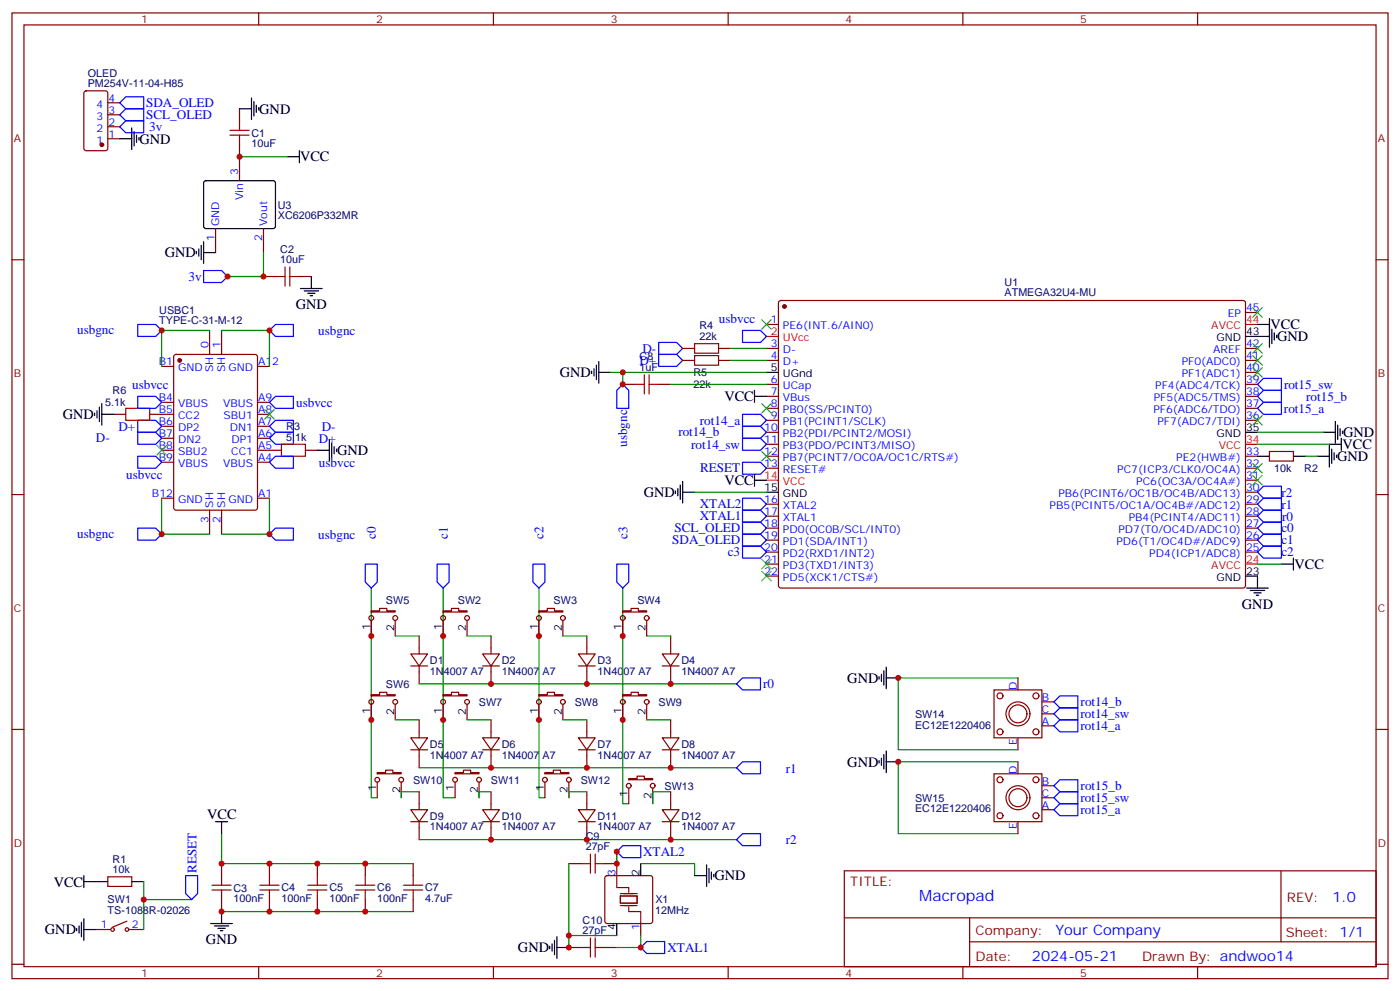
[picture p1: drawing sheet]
<svg xmlns="http://www.w3.org/2000/svg" width="412mm" height="292mm" viewBox="0 0 412 292" stroke-linecap="round" stroke-linejoin="round" font-family="sans-serif">
<g fill="none" stroke="#870000" stroke-width=".35">
<path d="M3.5 3.8h405.4v284.3h-405.4zM7.1 7.3h398.2v277.3h-398.2zM76.2 3.8v3.5M145.3 3.8v3.5M214.5 3.8v3.5M283.6 3.8v3.5M352.8 3.8v3.5M24.9 26.9l.5-.2h5.6l.7 .5v16.5l-.4 .6-5.9 .1-.7-.5v-16.5zM31.7 37.3h3.6M31.7 33.8h3.6M31.7 30.3h3.6M70.6 32v3.6"/>
<path d="M31.7 40.9h3.6M70.6 42.6v10.6M3.5 76.5h3.6M63.5 67.3v7.1M77.6 67.3v7.1M405.3 76.5h3.6M61.7 97.3v7.1M65.3 97.3v7.1M77.6 81.4h3.5M88.2 81.4h3.5M225.8 95.5h3.5M229.5 88.7l.5-.2h136.5l.4 .7-.1 83.5-.6 .4h-136.5l-.4-.7v-83.2z"/>
<path d="M366.9 92h3.5M47.6 107.9h3.6M47.6 118.5h3.6M51.4 104.6l.5-.2h23.2l.7 .4v44.7l-.4 .7h-23.5l-.7-.4v-44.7zM75.8 107.9h3.6M75.8 118.5h3.6M183.4 113.2h3.6M194 113.2h3.6M201.1 102.6h3.5M201.1 106.1h3.5M211.7 102.6h3.5M211.7 106.1h3.5"/>
<path d="M225.8 102.6h3.5M225.8 106.1h3.5M225.8 113.2h3.5M225.8 116.7h3.5M366.9 102.6h3.5M366.9 106.1h3.5M366.9 113.2h3.5M366.9 116.7h3.5M366.9 109.6h3.5M33.5 122h3.5M44.1 122h7.1M47.6 125.5h3.6"/>
<path d="M47.6 129h3.6M47.6 132.6h3.6M47.6 136.1h3.6M75.8 122h3.6M75.8 125.5h3.6M75.8 129h3.6M75.8 132.6h7.1M75.8 136.1h3.6M90 132.6h3.5M225.8 120.2h3.5M225.8 123.8h3.5M225.8 127.3h3.5"/>
<path d="M225.8 130.8h3.5M225.8 134.3h3.5M225.8 137.9h3.5M366.9 120.2h3.5M366.9 123.8h3.5M366.9 134.3h3.5M366.9 137.9h3.5M373.9 132.9h7.1v2.8h-7.1zM3.5 145.6h3.6M47.6 146.7h3.6M61.7 150.2v7.1M65.3 150.2v7.1"/>
<path d="M75.8 146.7h3.6M225.8 148.4h3.5M225.8 152h3.5M225.8 155.5h3.5M225.8 159h3.5M366.9 148.4h3.5M366.9 152h3.5M366.9 155.5h3.5M366.9 159h3.5M366.9 144.9h3.5M366.9 141.4h3.5M405.3 145.6h3.6"/>
<path d="M109.4 179.8h2.4v-.7h2.1v.7h2.5v.4h-7zM130.5 179.8h2.5v-.7h2.1v.7h2.5v.4h-7.1zM158.7 179.8h2.5v-.7h2.1v.7h2.5v.4h-7.1zM183.4 179.8h2.5v-.7h2.1v.7h2.5v.4h-7.1zM225.8 162.6h3.5M225.8 166.1h3.5M225.8 169.6h3.5M366.9 162.6h3.5M109.4 182.7v4.6M116.4 182.7v4.6M121 192.5h4.9l-2.4 3.6zM121 196.1h4.9"/>
<path d="M123.5 187.3v5.2M123.5 196.1v5.3M130.5 182.7v4.6M137.6 182.7v4.6M142.2 192.5h4.9l-2.5 3.6zM142.2 196.1h4.9M144.6 187.3v5.2M144.6 196.1v5.3M158.7 182.7v4.6M165.8 182.7v4.6M170.4 192.5h4.9l-2.4 3.6zM170.4 196.1h4.9"/>
<path d="M172.9 187.3v5.2M172.9 196.1v5.3M183.4 182.7v4.6M190.5 182.7v4.6M195.1 192.5h4.9l-2.4 3.6zM195.1 196.1h4.9M197.6 187.3v5.2M197.6 196.1v5.3M299.9 199.6v3.5M3.5 214.8h3.6M109.4 204.5h2.4v-.7h2.1v.7h2.5v.4h-7zM109.4 207.4v4.5"/>
<path d="M116.4 207.4v4.5M121 217.2h4.9l-2.4 3.6zM123.5 211.9v5.3M130.5 204.5h2.5v-.7h2.1v.7h2.5v.4h-7.1zM130.5 207.4v4.5M137.6 207.4v4.5M142.2 217.2h4.9l-2.5 3.6zM144.6 211.9v5.3M158.7 204.5h2.5v-.7h2.1v.7h2.5v.4h-7.1zM158.7 207.4v4.5M165.8 207.4v4.5M170.4 217.2h4.9l-2.4 3.6z"/>
<path d="M172.9 211.9v5.3M183.4 204.5h2.5v-.7h2.1v.7h2.5v.4h-7.1zM183.4 207.4v4.5M190.5 207.4v4.5M195.1 217.2h4.9l-2.4 3.6zM197.6 211.9v5.3M292.8 203.1h14.1v14.1h-14.1zM299.9 217.2v3.6M306.9 210.2h3.5M306.9 206.7h3.5M306.9 213.7h3.5M405.3 214.8h3.6"/>
<path d="M111.1 227.5h2.5v-.7h2.1v.7h2.5v.3h-7.1zM111.1 230.3v4.6M118.2 230.3v4.6M121 238.4h4.9l-2.4 3.5zM121 220.8h4.9M123.5 220.8v5.3M123.5 233.1v5.3M134.1 227.5h2.4v-.7h2.1v.7h2.5v.3h-7zM134.1 230.3v4.6M141.1 230.3v4.6M142.2 238.4h4.9l-2.5 3.5zM142.2 220.8h4.9"/>
<path d="M144.6 220.8v5.3M144.6 233.1v5.3M160.5 227.5h2.5v-.7h2.1v.7h2.5v.3h-7.1zM160.5 230.3v4.6M167.6 230.3v4.6M170.4 238.4h4.9l-2.4 3.5zM170.4 220.8h4.9M172.9 220.8v5.3M172.9 233.1v5.3M185.2 229.2h2.5v-.7h2.1v.7h2.5v.4h-7.1zM185.2 232.1v4.5M192.3 232.1v4.5"/>
<path d="M195.1 238.4h4.9l-2.4 3.5zM195.1 220.8h4.9M197.6 220.8v5.3M197.6 233.1v5.3M292.8 227.8h14.1v14.1h-14.1zM299.9 224.3v3.5M306.9 234.9h3.5M306.9 231.4h3.5M306.9 238.4h3.5M31.7 258.2h7.1v2.8h-7.1zM65.3 254.3v3.5M79.4 254.3v3.5"/>
<path d="M93.5 254.3v3.5M107.6 254.3v3.5M121 241.9h4.9M121.7 254.3v3.5M123.5 241.9v5.3M142.2 241.9h4.9M144.6 241.9v5.3M167.6 254.3h3.5M170.4 241.9h4.9M172.9 241.9v5.3M178.2 254.3h3.5v3.5M178.4 258l.5-.2h12.7l.5 .2 .2 .5v12.7l-.3 .5-.4 .2h-12.7l-.5-.2-.2-.5v-12.7z"/>
<path d="M195.1 241.9h4.9M197.6 241.9v5.3M248.7 256.4h156.6v28.2h-156.6zM299.9 241.9v3.6M377.3 256.4v20.9M28.2 273.7h4.3M37.4 271.2l-4.2 1.8M38.1 273.7h4.2M65.3 264.9v3.5M79.4 264.9v3.5M93.5 264.9v3.5M107.6 264.9v3.5"/>
<path d="M121.7 264.9v3.5M167.6 279h3.5M178.2 279h3.5M188.7 271.9v3.5M248.7 270.2h156.5M285.6 277.3h119.6M285.6 270.2v14.2M3.5 283.9h3.6M76.2 284.6v3.5M145.3 284.6v3.5M214.5 284.6v3.5M283.6 284.6v3.5"/>
<path d="M352.8 284.6v3.5M405.3 283.9h3.6"/>
<circle cx="109.4" cy="182" r=".71"/>
<circle cx="116.4" cy="182" r=".71"/>
<circle cx="130.5" cy="182" r=".71"/>
<circle cx="137.6" cy="182" r=".71"/>
<circle cx="158.8" cy="182" r=".71"/>
<circle cx="165.8" cy="182" r=".71"/>
<circle cx="183.4" cy="182" r=".71"/>
<circle cx="190.5" cy="182" r=".71"/>
<circle cx="109.4" cy="206.7" r=".71"/>
<circle cx="116.4" cy="206.7" r=".71"/>
<circle cx="130.5" cy="206.7" r=".71"/>
<circle cx="137.6" cy="206.7" r=".71"/>
<circle cx="158.8" cy="206.7" r=".71"/>
<circle cx="165.8" cy="206.7" r=".71"/>
<circle cx="183.4" cy="206.7" r=".71"/>
<circle cx="190.5" cy="206.7" r=".71"/>
<circle cx="294.6" cy="215.5" r=".88"/>
<circle cx="294.6" cy="204.9" r=".88"/>
<circle cx="299.9" cy="210.2" r="3.5"/>
<circle cx="299.9" cy="210.2" r="2.65"/>
<circle cx="305.2" cy="215.5" r=".88"/>
<circle cx="305.2" cy="204.9" r=".88"/>
<circle cx="111.1" cy="229.6" r=".71"/>
<circle cx="118.2" cy="229.6" r=".71"/>
<circle cx="134.1" cy="229.6" r=".71"/>
<circle cx="141.1" cy="229.6" r=".71"/>
<circle cx="160.5" cy="229.6" r=".71"/>
<circle cx="167.6" cy="229.6" r=".71"/>
<circle cx="185.2" cy="231.4" r=".71"/>
<circle cx="192.3" cy="231.4" r=".71"/>
<circle cx="294.6" cy="229.6" r=".88"/>
<circle cx="299.9" cy="234.9" r="3.5"/>
<circle cx="299.9" cy="234.9" r="2.65"/>
<circle cx="305.2" cy="229.6" r=".88"/>
<circle cx="294.6" cy="240.2" r=".88"/>
<circle cx="305.2" cy="240.2" r=".88"/>
<circle cx="33.2" cy="273.7" r=".53"/>
<circle cx="37.4" cy="273.7" r=".53"/>
</g>
<g fill="#870000" stroke="#870000" stroke-width=".35">
<circle cx="231.1" cy="90.2" r=".53"/>
<circle cx="52.9" cy="106.1" r=".53"/>
<circle cx="30" cy="42.6" r=".53"/>
</g>
<path d="M225.8 99.1h3.5M366.9 95.5h3.5M366.9 130.8h3.5M225.8 141.4h3.5M366.9 166.1h3.5" fill="none" stroke="#f00" stroke-width=".35"/>
<g fill="none" stroke="#000" stroke-width=".35">
<path d="M38.8 37.7v6.3M39.5 38.7v4.3M40.2 39.8v2.1M70.6 32h3.5M74.1 28.9v6.3M74.8 29.9v4.2M75.5 31v2.1M76.2 31.7v.7M35.3 40.9h3.5M40.9 40.5v.7M60.2 53.4l.5-.2 20 .1 .4 .6v13l-.7 .4-20-.1-.4-.6v-12.7zM84.7 46.1h3.5"/>
<path d="M88.2 44.4v3.5M57.9 74v.7M58.6 73.3v2.1M59.3 72.2v4.3M60 74.4h3.5M60 71.2v6.3M88.5 84.9h6.4M89.6 85.7h4.2M90.7 86.4h2.1M91.4 87.1h.7M91.7 81.4v3.5M366.9 99.1h7"/>
<path d="M370.4 95.5h3.5M373.9 93.8v8.4M374.6 96.9v4.3M375.4 98v2.1M376.1 98.7v.7M29.3 119.9v4.2M30 118.8v6.4M174.3 109.3v.7M175 108.6v2.1M175.7 107.5v4.3M176.4 109.6h3.5M176.4 106.5v6.3"/>
<path d="M222.2 116.7h3.6M222.2 114.9v3.6M225.8 109.6h3.5M27.9 121.6v.7M28.6 120.9v2.1M30 122h3.5M93.5 132.6h3.5M97 129.4v6.3M97.7 130.5v4.2M98.4 131.5v2.1M99.1 132.2v.7M222.2 139.6v3.6"/>
<path d="M366.9 127.3h3.5M370.4 134.3h3.5M381 134.3h3.5M388.1 134.3h3.5M389.8 127.3h3.5M391.6 131.2v6.3M391.6 130.8h3.5M392.3 132.2v4.3M393 133.3v2.1M393.3 124.1v6.4M393.7 134v.7M394.1 125.2v4.2"/>
<path d="M394.8 126.2v2.1M395.1 129v3.6M395.5 126.9v.7M199 144.6v.7M199.7 143.9v2.1M200.4 142.8v4.2M201.1 144.9h3.5M201.1 141.7v6.4M222.2 141.4h3.6M225.8 144.9h3.5M366.9 169.6h3.5v3.5M367.2 173.1h6.4"/>
<path d="M368.3 173.8h4.2M369.4 174.6h2.1M370.1 175.3h.7M377.5 166.1h3.5M381 164.3v3.6M258.9 199.2v.8M259.6 198.5v2.2M260.3 197.5v4.2M261.1 196.4v6.4M261.1 199.6h3.5M258.9 223.9v.7M259.6 223.2v2.2"/>
<path d="M260.3 222.2v4.2M261.1 224.3h3.5M261.1 221.1v6.4M24.7 259.6h7M24.7 257.8v3.5M38.8 259.6h3.5M63.5 241.9h3.5M65.3 241.9v3.6M188.7 254.3v3.5M204.6 257.8h3.5M208.1 254.6v6.4M208.8 255.7v4.2"/>
<path d="M209.5 256.8v2.1M210.3 257.5v.7M22.6 273.3v.7M23.3 272.6v2.1M24 271.6v4.2M24.7 270.5v6.4M24.7 273.7h3.5M62.1 271.9h6.3M63.1 272.6h4.3M64.2 273.3h2.1M64.9 274h.7M65.3 268.4v3.5"/>
<path d="M161.9 278.6v.7M162.6 277.9v2.1M163.3 276.9v4.2M164 279h3.6M164 275.8v6.4M181.7 271.9v3.5"/>
</g>
<g fill="none" stroke="#00f" stroke-width=".35">
<path d="M35.3 30.3l1.7-1.8h5.3v3.5h-5.3zM35.3 33.8l1.7-1.8h5.3v3.6h-5.3zM35.3 37.3l1.7-1.7h5.3v3.5h-5.3zM60 79.7h5.3l1.7 1.7-1.7 1.8h-5.3zM40.6 95.5h5.3l1.7 1.8-1.7 1.8h-5.3zM79.4 97.3l1.7-1.8h5.3v3.6h-5.3zM218.7 97.3h5.3l1.8 1.8-1.8 1.7h-5.3zM40.6 116.7h5.3l1.7 1.8-1.7 1.7h-5.3zM79.4 118.5l1.7-1.8h5.3v3.5h-5.3zM183.4 113.2l1.8 1.7v5.3h-3.5v-5.3zM194 100.8h5.3l1.8 1.8-1.8 1.8h-5.3zM194 104.4h5.3l1.8 1.7-1.8 1.8h-5.3z"/>
<path d="M370.4 116.7l1.8-1.8h5.3v3.6h-5.3zM370.4 113.2l1.8-1.8h5.3v3.5h-5.3zM40.6 127.3h5.3l1.7 1.7-1.7 1.8h-5.3zM40.6 123.8h5.3l1.7 1.7-1.7 1.8h-5.3zM40.6 134.3h5.3l1.7 1.8-1.7 1.8h-5.3zM79.4 125.5l1.7-1.7h5.3v3.5h-5.3zM79.4 129l1.7-1.7h5.3v3.5h-5.3zM79.4 136.1l1.7-1.8h5.3v3.6h-5.3zM218.7 136.1h5.3l1.8 1.8-1.8 1.7h-5.3zM218.7 125.5h5.3l1.8 1.8-1.8 1.7h-5.3zM218.7 122h5.3l1.8 1.8-1.8 1.7h-5.3zM218.7 129h5.3l1.8 1.8-1.8 1.8h-5.3z"/>
<path d="M370.4 120.2l1.8-1.7h5.3v3.5h-5.3zM40.6 155.5h5.3l1.7 1.8-1.7 1.7h-5.3zM79.4 157.3l1.7-1.8h5.3v3.5h-5.3zM218.7 150.2h5.3l1.8 1.8-1.8 1.7h-5.3zM218.7 146.7h5.3l1.8 1.7-1.8 1.8h-5.3zM218.7 153.7h5.3l1.8 1.8-1.8 1.8h-5.3zM218.7 157.3h5.3l1.8 1.7-1.8 1.8h-5.3zM370.4 155.5l1.8-1.8h5.3v3.6h-5.3zM370.4 159l1.8-1.7h5.3v3.5h-5.3zM370.4 152l1.8-1.8h5.3v3.5h-5.3zM370.4 148.4l1.8-1.7h5.3v3.5h-5.3zM370.4 144.9l1.8-1.7h5.3v3.5h-5.3z"/>
<path d="M107.6 166.1h3.5v5.3l-1.7 1.7-1.8-1.7zM128.8 166.1h3.5v5.3l-1.8 1.7-1.7-1.7zM157 166.1h3.5v5.3l-1.8 1.7-1.7-1.7zM181.7 166.1h3.5v5.3l-1.8 1.7-1.7-1.7zM218.7 160.8h5.3l1.8 1.8-1.8 1.7h-5.3zM370.4 162.6l1.8-1.8h5.3v3.5h-5.3zM218.7 199.6h5.3v3.5h-5.3l-1.7-1.7zM310.4 213.7l1.8-1.8h5.3v3.6h-5.3zM310.4 210.2l1.8-1.8h5.3v3.5h-5.3zM310.4 206.7l1.8-1.8h5.3v3.5h-5.3zM218.7 224.3h5.3v3.5h-5.3l-1.7-1.7zM310.4 238.4l1.8-1.8h5.3v3.6h-5.3z"/>
<path d="M310.4 234.9l1.8-1.8h5.3v3.5h-5.3zM310.4 231.4l1.8-1.8h5.3v3.5h-5.3zM54.7 257.8h3.5v5.3l-1.8 1.8-1.7-1.8zM181.7 250.8l1.7-1.8h5.3v3.5h-5.3zM217 247.2l1.7-1.7h5.3v3.5h-5.3zM188.7 279l1.8-1.8h5.3v3.5h-5.3z"/>
</g>
<g fill="none" stroke="#a10000" stroke-width=".35">
<path d="M67.7 38.4h5.7M67.7 39.8h5.7M70.6 35.6v2.8M70.6 39.8v2.8M84 78.6v5.6M85.4 78.6v5.6M81.1 81.4h2.9M85.4 81.4h2.8M187 113.2h2.8M189.8 110.3v5.7M191.2 113.2h2.8M191.2 110.3v5.7"/>
<path d="M204.6 101.2h7.1v2.8h-7.1zM204.6 104.7h7.1v2.8h-7.1zM37 120.2h7.1v3.6h-7.1zM82.9 130.8h7.1v3.5h-7.1zM65.3 257.8v2.8M79.4 257.8v2.8M93.5 257.8v2.8M107.6 257.8v2.8M121.7 257.8v2.8M171.1 254.3h2.8M173.9 251.5v5.6M175.3 251.5v5.6"/>
<path d="M175.3 254.3h2.9M62.4 260.6h5.7M62.4 262h5.7M65.3 262v2.9M76.6 260.6h5.6M76.6 262h5.6M79.4 262v2.9M90.7 260.6h5.6M90.7 262h5.6M93.5 262v2.9M104.8 260.6h5.6M104.8 262h5.6"/>
<path d="M107.6 262v2.9M118.9 260.6h5.6M118.9 262h5.6M121.7 262v2.9M171.1 279h2.8M173.9 276.2v5.6M175.3 276.2v5.6M175.3 279h2.9"/>
</g>
<g fill="none" stroke="#008700" stroke-width=".35">
<path d="M70.6 46.1h14.1M77.6 74.4v7h-10.6h10.6M61.7 97.3h-14.1v10.6M65.3 97.3h14.1v10.6M179.9 109.6h45.9M183.4 109.6v3.6M197.6 113.2h28.2M215.2 106.1h10.6M215.2 102.6h10.6M370.4 127.3h19.4M370.4 130.8h21.2M384.5 134.3h3.6"/>
<path d="M47.6 146.7v10.6h14.1M79.4 146.7v10.6h-14.1M204.6 144.9h21.2M109.4 173.1v61.8h1.7M130.5 173.1v61.8h3.6M158.7 173.1v61.8h1.8M183.4 173.1v63.5h1.8M370.4 166.1h7.1M116.4 187.3h7.1M137.6 187.3h7M165.8 187.3h7.1M190.5 187.3h7.1"/>
<path d="M299.9 199.6h-35.3v21.2h35.3M116.4 211.9h7.1M123.5 201.4h93.5M137.6 211.9h7M165.8 211.9h7.1M190.5 211.9h7.1M123.5 233.1h-5.3v1.8M123.5 226.1h93.5M144.6 233.1h-3.5v1.8M172.9 233.1h-5.3v1.8M197.6 233.1h-5.3v3.5M299.9 224.3h-35.3v21.2h35.3"/>
<path d="M42.3 259.6v14.1M65.3 245.5v8.8h56.4M123.5 247.2h93.5M167.6 254.3v24.7M181.7 250.8v3.5M188.7 254.3h15.9v3.5M42.3 264.9h14.1M65.3 268.4h56.4M167.6 275.4h14.1M188.7 275.4v3.6h-7"/>
</g>
<g fill="none" stroke="#3c3" stroke-width=".35">
<path d="M224.4 94.1l2.8 2.8M227.2 94.1l-2.8 2.8M369 90.6l2.8 2.8M371.8 90.6l-2.8 2.8M224.4 118.8l2.8 2.8M227.2 118.8l-2.8 2.8M369 101.2l2.8 2.8M369 104.7l2.8 2.8M369 108.2l2.8 2.9M371.8 101.2l-2.8 2.8M371.8 104.7l-2.8 2.8M371.8 108.2l-2.8 2.9"/>
<path d="M46.2 131.2l2.8 2.8M49 131.2l-2.8 2.8M78 120.6l2.8 2.8M80.8 120.6l-2.8 2.8M224.4 132.9l2.8 2.8M227.2 132.9l-2.8 2.8M369 122.3l2.8 2.9M369 136.5l2.8 2.8M369 140l2.8 2.8M371.8 122.3l-2.8 2.9M371.8 136.5l-2.8 2.8M371.8 140l-2.8 2.8"/>
<path d="M224.4 164.7l2.8 2.8M224.4 168.2l2.8 2.8M227.2 164.7l-2.8 2.8M227.2 168.2l-2.8 2.8"/>
</g>
<path d="M181.7 257.8v3.5h3.5v1.4M182.7 263.8h5v2.1h-5zM182.7 266.6h5M182.7 263.1h5M185.2 267v1.4h3.5v3.5" fill="none" stroke="#870012" stroke-width=".35"/>
<g fill="#c00">
<circle cx="79.4" cy="254.3" r=".88"/>
<circle cx="93.5" cy="254.3" r=".88"/>
<circle cx="107.6" cy="254.3" r=".88"/>
<circle cx="65.3" cy="254.3" r=".88"/>
<circle cx="79.4" cy="268.4" r=".88"/>
<circle cx="93.5" cy="268.4" r=".88"/>
<circle cx="107.6" cy="268.4" r=".88"/>
<circle cx="65.3" cy="268.4" r=".88"/>
<circle cx="42.3" cy="264.9" r=".88"/>
<circle cx="144.6" cy="201.4" r=".88"/>
<circle cx="172.9" cy="201.4" r=".88"/>
<circle cx="197.6" cy="201.4" r=".88"/>
<circle cx="144.6" cy="226.1" r=".88"/>
<circle cx="172.9" cy="226.1" r=".88"/>
<circle cx="197.6" cy="226.1" r=".88"/>
<circle cx="144.6" cy="247.2" r=".88"/>
<circle cx="172.9" cy="247.2" r=".88"/>
<circle cx="197.6" cy="247.2" r=".88"/>
<circle cx="183.4" cy="109.6" r=".88"/>
<circle cx="183.4" cy="113.2" r=".88"/>
<circle cx="79.4" cy="97.3" r=".88"/>
<circle cx="79.4" cy="157.3" r=".88"/>
<circle cx="47.6" cy="157.3" r=".88"/>
<circle cx="47.6" cy="97.3" r=".88"/>
<circle cx="264.6" cy="224.3" r=".88"/>
<circle cx="264.6" cy="199.6" r=".88"/>
<circle cx="188.7" cy="279" r=".88"/>
<circle cx="181.7" cy="254.3" r=".88"/>
<circle cx="181.7" cy="250.8" r=".88"/>
<circle cx="167.6" cy="279" r=".88"/>
<circle cx="70.6" cy="46.1" r=".88"/>
<circle cx="77.6" cy="81.4" r=".88"/>
<circle cx="167.6" cy="275.4" r=".88"/>
<circle cx="67" cy="81.4" r=".88"/>
<circle cx="109.4" cy="187.3" r=".88"/>
<circle cx="130.5" cy="187.3" r=".88"/>
<circle cx="158.8" cy="187.3" r=".88"/>
<circle cx="183.4" cy="187.3" r=".88"/>
<circle cx="109.4" cy="211.9" r=".88"/>
<circle cx="130.5" cy="211.9" r=".88"/>
<circle cx="158.8" cy="211.9" r=".88"/>
<circle cx="183.4" cy="211.9" r=".88"/>
</g>
<text font-size="4.6" fill="#00f" x="270.8" y="265.4">Macropad</text>
<g font-size="4.2">
<text x="76.4" y="33.4">GND</text>
<text x="41.1" y="42.3">GND</text>
<text x="88.4" y="47.5">VCC</text>
<text x="48.5" y="75.8">GND</text>
<text x="87.1" y="91">GND</text>
<text x="374.3" y="96.9">VCC</text>
<text x="376.2" y="100.5">GND</text>
<text x="164.9" y="111.1">GND</text>
<text x="213.4" y="118.1">VCC</text>
<text x="18.5" y="123.4">GND</text>
<text x="395.6" y="128.7">GND</text>
<text x="99.3" y="134">GND</text>
<text x="393.9" y="135.8">GND</text>
<text x="395.4" y="132.2">VCC</text>
<text x="213.4" y="142.8">VCC</text>
<text x="189.6" y="146.4">GND</text>
<text x="381.3" y="167.5">VCC</text>
<text x="365.8" y="179.2">GND</text>
<text x="249.6" y="201">GND</text>
<text x="249.6" y="225.7">GND</text>
<text x="61" y="241.2">VCC</text>
<text x="15.8" y="261">VCC</text>
<text x="210.4" y="259.2">GND</text>
<text x="13.2" y="275.1">GND</text>
<text x="60.7" y="278">GND</text>
<text x="152.6" y="280.4">GND</text>
</g>
<g font-size="4.2" fill="#00f">
<text x="392.5" y="265.7">1.0</text>
<text x="310.9" y="275.2">Your Company</text>
<text x="304" y="283">2024-05-21</text>
</g>
<g font-size="3.9" fill="#00f">
<text x="43" y="31.6">SDA_OLED</text>
<text x="43" y="35.1">SCL_OLED</text>
<text x="44" y="38.6">3v</text>
<text x="55.5" y="82.7">3v</text>
<text x="211.8" y="95">usbvcc</text>
<text x="22.7" y="98.5">usbgnc</text>
<text x="93.7" y="98.7">usbgnc</text>
<text x="188.4" y="107.4">D+</text>
<text x="189.2" y="103.8">D-</text>
<text x="38.9" y="114.4">usbvcc</text>
<text x="87.2" y="119.8">usbvcc</text>
<text x="378.2" y="114.5">rot15_sw</text>
<text x="384.8" y="118.1">rot15_b</text>
<text x="206.2" y="125">rot14_a</text>
<text x="378.2" y="121.5">rot15_a</text>
<text x="28.2" y="130.2">D-</text>
<text x="34.9" y="126.8">D+</text>
<text x="93.9" y="130.4">D+</text>
<text x="94.8" y="126.9">D-</text>
<text x="184.7" y="131.6" transform="rotate(-90 184.7 131.6)">usbgnc</text>
<text x="199.8" y="128.4">rot14_b</text>
<text x="93.9" y="137.5">usbvcc</text>
<text x="203.6" y="132.1">rot14_sw</text>
<text x="37.1" y="140.9">usbvcc</text>
<text x="206.2" y="139.1">RESET</text>
<text x="206.1" y="149.7">XTAL2</text>
<text x="377.5" y="149.7">r1</text>
<text x="377.5" y="146.2">r2</text>
<text x="206.1" y="153.2">XTAL1</text>
<text x="377.7" y="153.3">r0</text>
<text x="22.7" y="158.4">usbgnc</text>
<text x="93.7" y="158.7">usbgnc</text>
<text x="110.8" y="158.6" transform="rotate(-90 110.8 158.6)">c0</text>
<text x="131.9" y="158.6" transform="rotate(-90 131.9 158.6)">c1</text>
<text x="160.1" y="158.6" transform="rotate(-90 160.1 158.6)">c2</text>
<text x="184.8" y="158.6" transform="rotate(-90 184.8 158.6)">c3</text>
<text x="198" y="160.3">SDA_OLED</text>
<text x="198.7" y="156.8">SCL_OLED</text>
<text x="377.5" y="156.8">c0</text>
<text x="377.5" y="160.3">c1</text>
<text x="214.4" y="163.8">c3</text>
<text x="377.5" y="163.8">c2</text>
<text x="224.8" y="202.7">r0</text>
<text x="318.3" y="208">rot14_b</text>
<text x="318.3" y="215">rot14_a</text>
<text x="318.3" y="211.5">rot14_sw</text>
<text x="231.5" y="227.5">r1</text>
<text x="318.3" y="232.7">rot15_b</text>
<text x="318.3" y="239.7">rot15_a</text>
<text x="318.3" y="236.2">rot15_sw</text>
<text x="231.5" y="248.6">r2</text>
<text x="57.8" y="257" transform="rotate(-90 57.8 257)">RESET</text>
<text x="189.4" y="252.1">XTAL2</text>
<text x="196.6" y="280.3">XTAL1</text>
</g>
<g font-size="3.9" fill="#800">
<text x="250.5" y="261">TITLE:</text>
<text x="379.1" y="265.7">REV:</text>
<text x="287.4" y="275.2">Company:</text>
<text x="378.7" y="275.8">Sheet: 1/1</text>
<text x="287.4" y="282.9">Date:</text>
<text x="336.4" y="282.9">Drawn By: andwoo14</text>
</g>
<g font-size="3.2" fill="#800">
<text x="41.6" y="6.8">1</text>
<text x="110.8" y="6.8">2</text>
<text x="179.9" y="6.8">3</text>
<text x="249.1" y="6.8">4</text>
<text x="318.2" y="6.8">5</text>
<text x="4.1" y="41.9">A</text>
<text x="405.9" y="41.9">A</text>
<text x="4.1" y="111.1">B</text>
<text x="405.9" y="111.1">B</text>
<text x="4.1" y="180.2">C</text>
<text x="405.9" y="180.2">C</text>
<text x="4.1" y="249.3">D</text>
<text x="405.9" y="249.3">D</text>
<text x="41.6" y="287.6">1</text>
<text x="110.8" y="287.6">2</text>
<text x="179.9" y="287.6">3</text>
<text x="249.1" y="287.6">4</text>
<text x="318.2" y="287.6">5</text>
</g>
<g font-size="3.2" fill="#000080">
<text x="25.9" y="22.6">OLED</text>
<text x="25.9" y="25.7">PM254V-11-04-H85</text>
<text x="74.1" y="40.2">C1</text>
<text x="74.1" y="43.4">10uF</text>
<text x="81.8" y="64.6">XC6206P332MR</text>
<text x="81.8" y="61.4">U3</text>
<text x="82.6" y="77.5">10uF</text>
<text x="82.6" y="74.4">C2</text>
<text x="295.9" y="87.2">ATMEGA32U4-MU</text>
<text x="295.9" y="84.1">U1</text>
<text x="46.9" y="95.5">TYPE-C-31-M-12</text>
<text x="46.9" y="92.4">USBC1</text>
<text x="206" y="100.1">22k</text>
<text x="206" y="97">R4</text>
<text x="188.4" y="106.1">C8</text>
<text x="188.4" y="109.3">1uF</text>
<text x="204.2" y="110.8">R5</text>
<text x="30.9" y="119.6">5.1k</text>
<text x="33.2" y="116.1">R6</text>
<text x="204.3" y="114.3">22k</text>
<text x="84.3" y="129.8">5.1k</text>
<text x="84.3" y="126.6">R3</text>
<text x="375.4" y="139">10k</text>
<text x="384.2" y="139">R2</text>
<text x="113.7" y="177.8">SW5</text>
<text x="134.9" y="177.8">SW2</text>
<text x="163.1" y="177.8">SW3</text>
<text x="187.8" y="177.8">SW4</text>
<text x="126.6" y="195.5">D1</text>
<text x="147.8" y="195.5">D2</text>
<text x="176" y="195.5">D3</text>
<text x="200.7" y="195.5">D4</text>
<text x="113.7" y="202.5">SW6</text>
<text x="126.6" y="198.6">1N4007 A7</text>
<text x="147.8" y="198.6">1N4007 A7</text>
<text x="176" y="198.6">1N4007 A7</text>
<text x="200.7" y="198.6">1N4007 A7</text>
<text x="141.1" y="207.8">SW7</text>
<text x="169.3" y="207.8">SW8</text>
<text x="194" y="207.8">SW9</text>
<text x="269.6" y="214.5">EC12E1220406</text>
<text x="269.6" y="211.3">SW14</text>
<text x="126.6" y="220.2">D5</text>
<text x="147.8" y="220.2">D6</text>
<text x="176" y="220.2">D7</text>
<text x="200.7" y="220.2">D8</text>
<text x="126.6" y="223.3">1N4007 A7</text>
<text x="147.8" y="223.3">1N4007 A7</text>
<text x="176" y="223.3">1N4007 A7</text>
<text x="200.7" y="223.3">1N4007 A7</text>
<text x="121.7" y="230.7">SW10</text>
<text x="144.6" y="230.7">SW11</text>
<text x="171.1" y="230.7">SW12</text>
<text x="195.8" y="232.5">SW13</text>
<text x="269.6" y="239.2">EC12E1220406</text>
<text x="269.6" y="236">SW15</text>
<text x="126.6" y="244.5">1N4007 A7</text>
<text x="126.6" y="241.3">D9</text>
<text x="147.8" y="244.5">1N4007 A7</text>
<text x="147.8" y="241.3">D10</text>
<text x="176" y="244.5">1N4007 A7</text>
<text x="176" y="241.3">D11</text>
<text x="200.7" y="244.5">1N4007 A7</text>
<text x="200.7" y="241.3">D12</text>
<text x="172.5" y="250.4">27pF</text>
<text x="172.5" y="247.3">C9</text>
<text x="33.2" y="257.1">10k</text>
<text x="33.2" y="254">R1</text>
<text x="68.8" y="262.5">C3</text>
<text x="82.9" y="262.5">C4</text>
<text x="97" y="262.5">C5</text>
<text x="111.1" y="262.5">C6</text>
<text x="125.2" y="262.5">C7</text>
<text x="31.7" y="269">TS-1088R-02026</text>
<text x="31.7" y="265.9">SW1</text>
<text x="68.8" y="265.6">100nF</text>
<text x="82.9" y="265.6">100nF</text>
<text x="97" y="265.6">100nF</text>
<text x="111.1" y="265.6">100nF</text>
<text x="125.2" y="265.6">4.7uF</text>
<text x="193" y="269.2">12MHz</text>
<text x="193.1" y="266">X1</text>
<text x="171.6" y="275.1">27pF</text>
<text x="171.6" y="272">C10</text>
</g>
<g font-size="3.2" fill="#00f">
<text x="31.9" y="29.9">4</text>
<text x="28.4" y="35.2">3</text>
<text x="28.4" y="31.7">4</text>
<text x="31.9" y="33.4">3</text>
<text x="28.4" y="38.7">2</text>
<text x="31.9" y="40.5">1</text>
<text x="31.9" y="37">2</text>
<text x="28.4" y="42.3">1</text>
<text x="70.2" y="51.4" transform="rotate(-90 70.2 51.4)">3</text>
<text x="71.6" y="58.9" transform="rotate(-90 71.6 58.9)">Vin</text>
<text x="63.1" y="71.1" transform="rotate(-90 63.1 71.1)">1</text>
<text x="64.6" y="66.6" transform="rotate(-90 64.6 66.6)">GND</text>
<text x="77.3" y="71.1" transform="rotate(-90 77.3 71.1)">2</text>
<text x="78.7" y="66.6" transform="rotate(-90 78.7 66.6)">Vout</text>
<text x="227.1" y="95.2">1</text>
<text x="361.7" y="93.4">EP</text>
<text x="367.1" y="91.7">45</text>
<text x="230.6" y="96.9">PE6(INT.6/AIN0)</text>
<text x="46.8" y="107.5">B1</text>
<text x="61.4" y="102.6" transform="rotate(-90 61.4 102.6)">0</text>
<text x="64.9" y="102.6" transform="rotate(-90 64.9 102.6)">1</text>
<text x="76" y="107.5">A12</text>
<text x="227.1" y="102.2">3</text>
<text x="227.1" y="105.8">4</text>
<text x="230.6" y="104">D-</text>
<text x="230.6" y="107.5">D+</text>
<text x="348.1" y="107.5">PF0(ADC0)</text>
<text x="357.4" y="104">AREF</text>
<text x="367.1" y="105.8">41</text>
<text x="367.1" y="102.2">42</text>
<text x="52.5" y="109.3">GND</text>
<text x="62.8" y="109.6" transform="rotate(-90 62.8 109.6)">SH</text>
<text x="66.3" y="109.6" transform="rotate(-90 66.3 109.6)">SH</text>
<text x="67.3" y="109.3">GND</text>
<text x="227.1" y="112.8">6</text>
<text x="348.1" y="111.1">PF1(ADC1)</text>
<text x="367.1" y="112.8">39</text>
<text x="367.1" y="109.3">40</text>
<text x="46.8" y="118.1">B4</text>
<text x="52.5" y="119.9">VBUS</text>
<text x="65.7" y="119.9">VBUS</text>
<text x="76" y="118.1">A9</text>
<text x="227.1" y="116.3">7</text>
<text x="227.1" y="119.9">8</text>
<text x="230.6" y="114.6">UCap</text>
<text x="230.6" y="118.1">VBus</text>
<text x="339.9" y="118.1">PF5(ADC5/TMS)</text>
<text x="340.3" y="114.6">PF4(ADC4/TCK)</text>
<text x="367.1" y="119.9">37</text>
<text x="367.1" y="116.3">38</text>
<text x="46.8" y="121.6">B5</text>
<text x="46.8" y="125.2">B6</text>
<text x="52.5" y="123.4">CC2</text>
<text x="65.9" y="123.4">SBU1</text>
<text x="76" y="125.2">A7</text>
<text x="76" y="121.6">A8</text>
<text x="227.1" y="123.4">9</text>
<text x="230.6" y="121.6">PB0(SS/PCINT0)</text>
<text x="230.6" y="125.2">PB1(PCINT1/SCLK)</text>
<text x="339.8" y="121.6">PF6(ADC6/TDO)</text>
<text x="340.9" y="125.2">PF7(ADC7/TDI)</text>
<text x="367.1" y="123.4">36</text>
<text x="46.8" y="128.7">B7</text>
<text x="52.5" y="126.9">DP2</text>
<text x="52.5" y="130.5">DN2</text>
<text x="67.7" y="126.9">DN1</text>
<text x="68.2" y="130.5">DP1</text>
<text x="76" y="128.7">A6</text>
<text x="225.1" y="126.9">10</text>
<text x="225.1" y="130.5">11</text>
<text x="230.6" y="128.7">PB2(PDI/PCINT2/MOSI)</text>
<text x="46.8" y="132.2">B8</text>
<text x="46.8" y="135.7">B9</text>
<text x="52.5" y="134">SBU2</text>
<text x="52.5" y="137.5">VBUS</text>
<text x="65.7" y="137.5">VBUS</text>
<text x="68.1" y="134">CC1</text>
<text x="76" y="135.7">A4</text>
<text x="76" y="132.2">A5</text>
<text x="225.1" y="134">12</text>
<text x="225.1" y="137.5">13</text>
<text x="230.6" y="132.2">PB3(PDO/PCINT3/MISO)</text>
<text x="230.6" y="135.7">PB7(PCINT7/OC0A/OC1C/RTS#)</text>
<text x="346.5" y="135.7">PE2(HWB#)</text>
<text x="367.1" y="137.5">32</text>
<text x="367.1" y="134">33</text>
<text x="230.6" y="139.3">RESET#</text>
<text x="329.1" y="139.3">PC7(ICP3/CLK0/OC4A)</text>
<text x="334.7" y="142.8">PC6(OC3A/OC4A#)</text>
<text x="367.1" y="141">31</text>
<text x="44.8" y="146.3">B12</text>
<text x="52.5" y="148.1">GND</text>
<text x="62.8" y="149.5" transform="rotate(-90 62.8 149.5)">SH</text>
<text x="66.3" y="149.5" transform="rotate(-90 66.3 149.5)">SH</text>
<text x="67.3" y="148.1">GND</text>
<text x="76" y="146.3">A1</text>
<text x="225.1" y="148.1">16</text>
<text x="230.6" y="149.9">XTAL2</text>
<text x="309.2" y="149.9">PB5(PCINT5/OC1A/OC4B#/ADC12)</text>
<text x="311.8" y="146.3">PB6(PCINT6/OC1B/OC4B/ADC13)</text>
<text x="367.1" y="148.1">29</text>
<text x="367.1" y="144.6">30</text>
<text x="61.4" y="154" transform="rotate(-90 61.4 154)">3</text>
<text x="64.9" y="154" transform="rotate(-90 64.9 154)">2</text>
<text x="225.1" y="151.6">17</text>
<text x="225.1" y="155.2">18</text>
<text x="230.6" y="153.4">XTAL1</text>
<text x="332.5" y="153.4">PB4(PCINT4/ADC11)</text>
<text x="367.1" y="155.2">27</text>
<text x="367.1" y="151.6">28</text>
<text x="225.1" y="158.7">19</text>
<text x="230.6" y="156.9">PD0(OC0B/SCL/INT0)</text>
<text x="230.6" y="160.4">PD1(SDA/INT1)</text>
<text x="328.9" y="160.4">PD6(T1/OC4D#/ADC9)</text>
<text x="329.4" y="156.9">PD7(T0/OC4D/ADC10)</text>
<text x="367.1" y="158.7">26</text>
<text x="225.1" y="162.2">20</text>
<text x="225.1" y="165.7">21</text>
<text x="230.6" y="164">PD2(RXD1/INT2)</text>
<text x="230.6" y="167.5">PD3(TXD1/INT3)</text>
<text x="338.6" y="164">PD4(ICP1/ADC8)</text>
<text x="367.1" y="162.2">25</text>
<text x="225.1" y="169.3">22</text>
<text x="230.6" y="171">PD5(XCK1/CTS#)</text>
<text x="299.5" y="203.1" transform="rotate(-90 299.5 203.1)">D</text>
<text x="306.9" y="209.8">C</text>
<text x="306.9" y="206.3">B</text>
<text x="306.9" y="213.4">A</text>
<text x="299.5" y="219.2" transform="rotate(-90 299.5 219.2)">E</text>
<text x="299.5" y="227.8" transform="rotate(-90 299.5 227.8)">D</text>
<text x="306.9" y="231">B</text>
<text x="306.9" y="234.5">C</text>
<text x="306.9" y="238.1">A</text>
<text x="299.5" y="243.9" transform="rotate(-90 299.5 243.9)">E</text>
<text x="181.3" y="257.8" transform="rotate(-90 181.3 257.8)">3</text>
<text x="29.7" y="273.3">1</text>
<text x="38.8" y="273.3">2</text>
<text x="188.4" y="273.9" transform="rotate(-90 188.4 273.9)">1</text>
</g>
<g font-size="3.2" fill="#f00">
<text x="367.1" y="95.2">44</text>
<text x="227.1" y="98.7">2</text>
<text x="230.6" y="100.5">UVcc</text>
<text x="356.8" y="96.9">AVCC</text>
<text x="367.1" y="130.5">34</text>
<text x="359" y="132.2">VCC</text>
<text x="225.1" y="141">14</text>
<text x="230.6" y="142.8">VCC</text>
<text x="356.8" y="167.5">AVCC</text>
<text x="367.1" y="165.7">24</text>
</g>
<g font-size="3.2">
<text x="358.3" y="100.5">GND</text>
<text x="367.1" y="98.7">43</text>
<text x="227.1" y="109.3">5</text>
<text x="230.6" y="111.1">UGnd</text>
<text x="358.3" y="128.7">GND</text>
<text x="367.1" y="126.9">35</text>
<text x="225.1" y="144.6">15</text>
<text x="230.6" y="146.3">GND</text>
<text x="358.3" y="171">GND</text>
<text x="367.1" y="169.3">23</text>
<text x="109" y="185.4" transform="rotate(-90 109 185.4)">1</text>
<text x="116.1" y="185.7" transform="rotate(-90 116.1 185.7)">2</text>
<text x="130.2" y="185.4" transform="rotate(-90 130.2 185.4)">1</text>
<text x="137.2" y="185.7" transform="rotate(-90 137.2 185.7)">2</text>
<text x="158.4" y="185.4" transform="rotate(-90 158.4 185.4)">1</text>
<text x="165.5" y="185.7" transform="rotate(-90 165.5 185.7)">2</text>
<text x="183.1" y="185.4" transform="rotate(-90 183.1 185.4)">1</text>
<text x="190.1" y="185.7" transform="rotate(-90 190.1 185.7)">2</text>
<text x="109" y="210.1" transform="rotate(-90 109 210.1)">1</text>
<text x="116.1" y="210.4" transform="rotate(-90 116.1 210.4)">2</text>
<text x="130.2" y="210.1" transform="rotate(-90 130.2 210.1)">1</text>
<text x="137.2" y="210.4" transform="rotate(-90 137.2 210.4)">2</text>
<text x="158.4" y="210.1" transform="rotate(-90 158.4 210.1)">1</text>
<text x="165.5" y="210.4" transform="rotate(-90 165.5 210.4)">2</text>
<text x="183.1" y="210.1" transform="rotate(-90 183.1 210.1)">1</text>
<text x="190.1" y="210.4" transform="rotate(-90 190.1 210.4)">2</text>
<text x="110.8" y="233" transform="rotate(-90 110.8 233)">1</text>
<text x="117.8" y="233.4" transform="rotate(-90 117.8 233.4)">2</text>
<text x="133.7" y="233" transform="rotate(-90 133.7 233)">1</text>
<text x="140.8" y="233.4" transform="rotate(-90 140.8 233.4)">2</text>
<text x="160.2" y="233" transform="rotate(-90 160.2 233)">1</text>
<text x="167.2" y="233.4" transform="rotate(-90 167.2 233.4)">2</text>
<text x="184.9" y="234.8" transform="rotate(-90 184.9 234.8)">1</text>
<text x="191.9" y="235.1" transform="rotate(-90 191.9 235.1)">2</text>
<text x="188.4" y="257.8" transform="rotate(-90 188.4 257.8)">2</text>
<text x="181.3" y="273.9" transform="rotate(-90 181.3 273.9)">4</text>
</g>
</svg>
